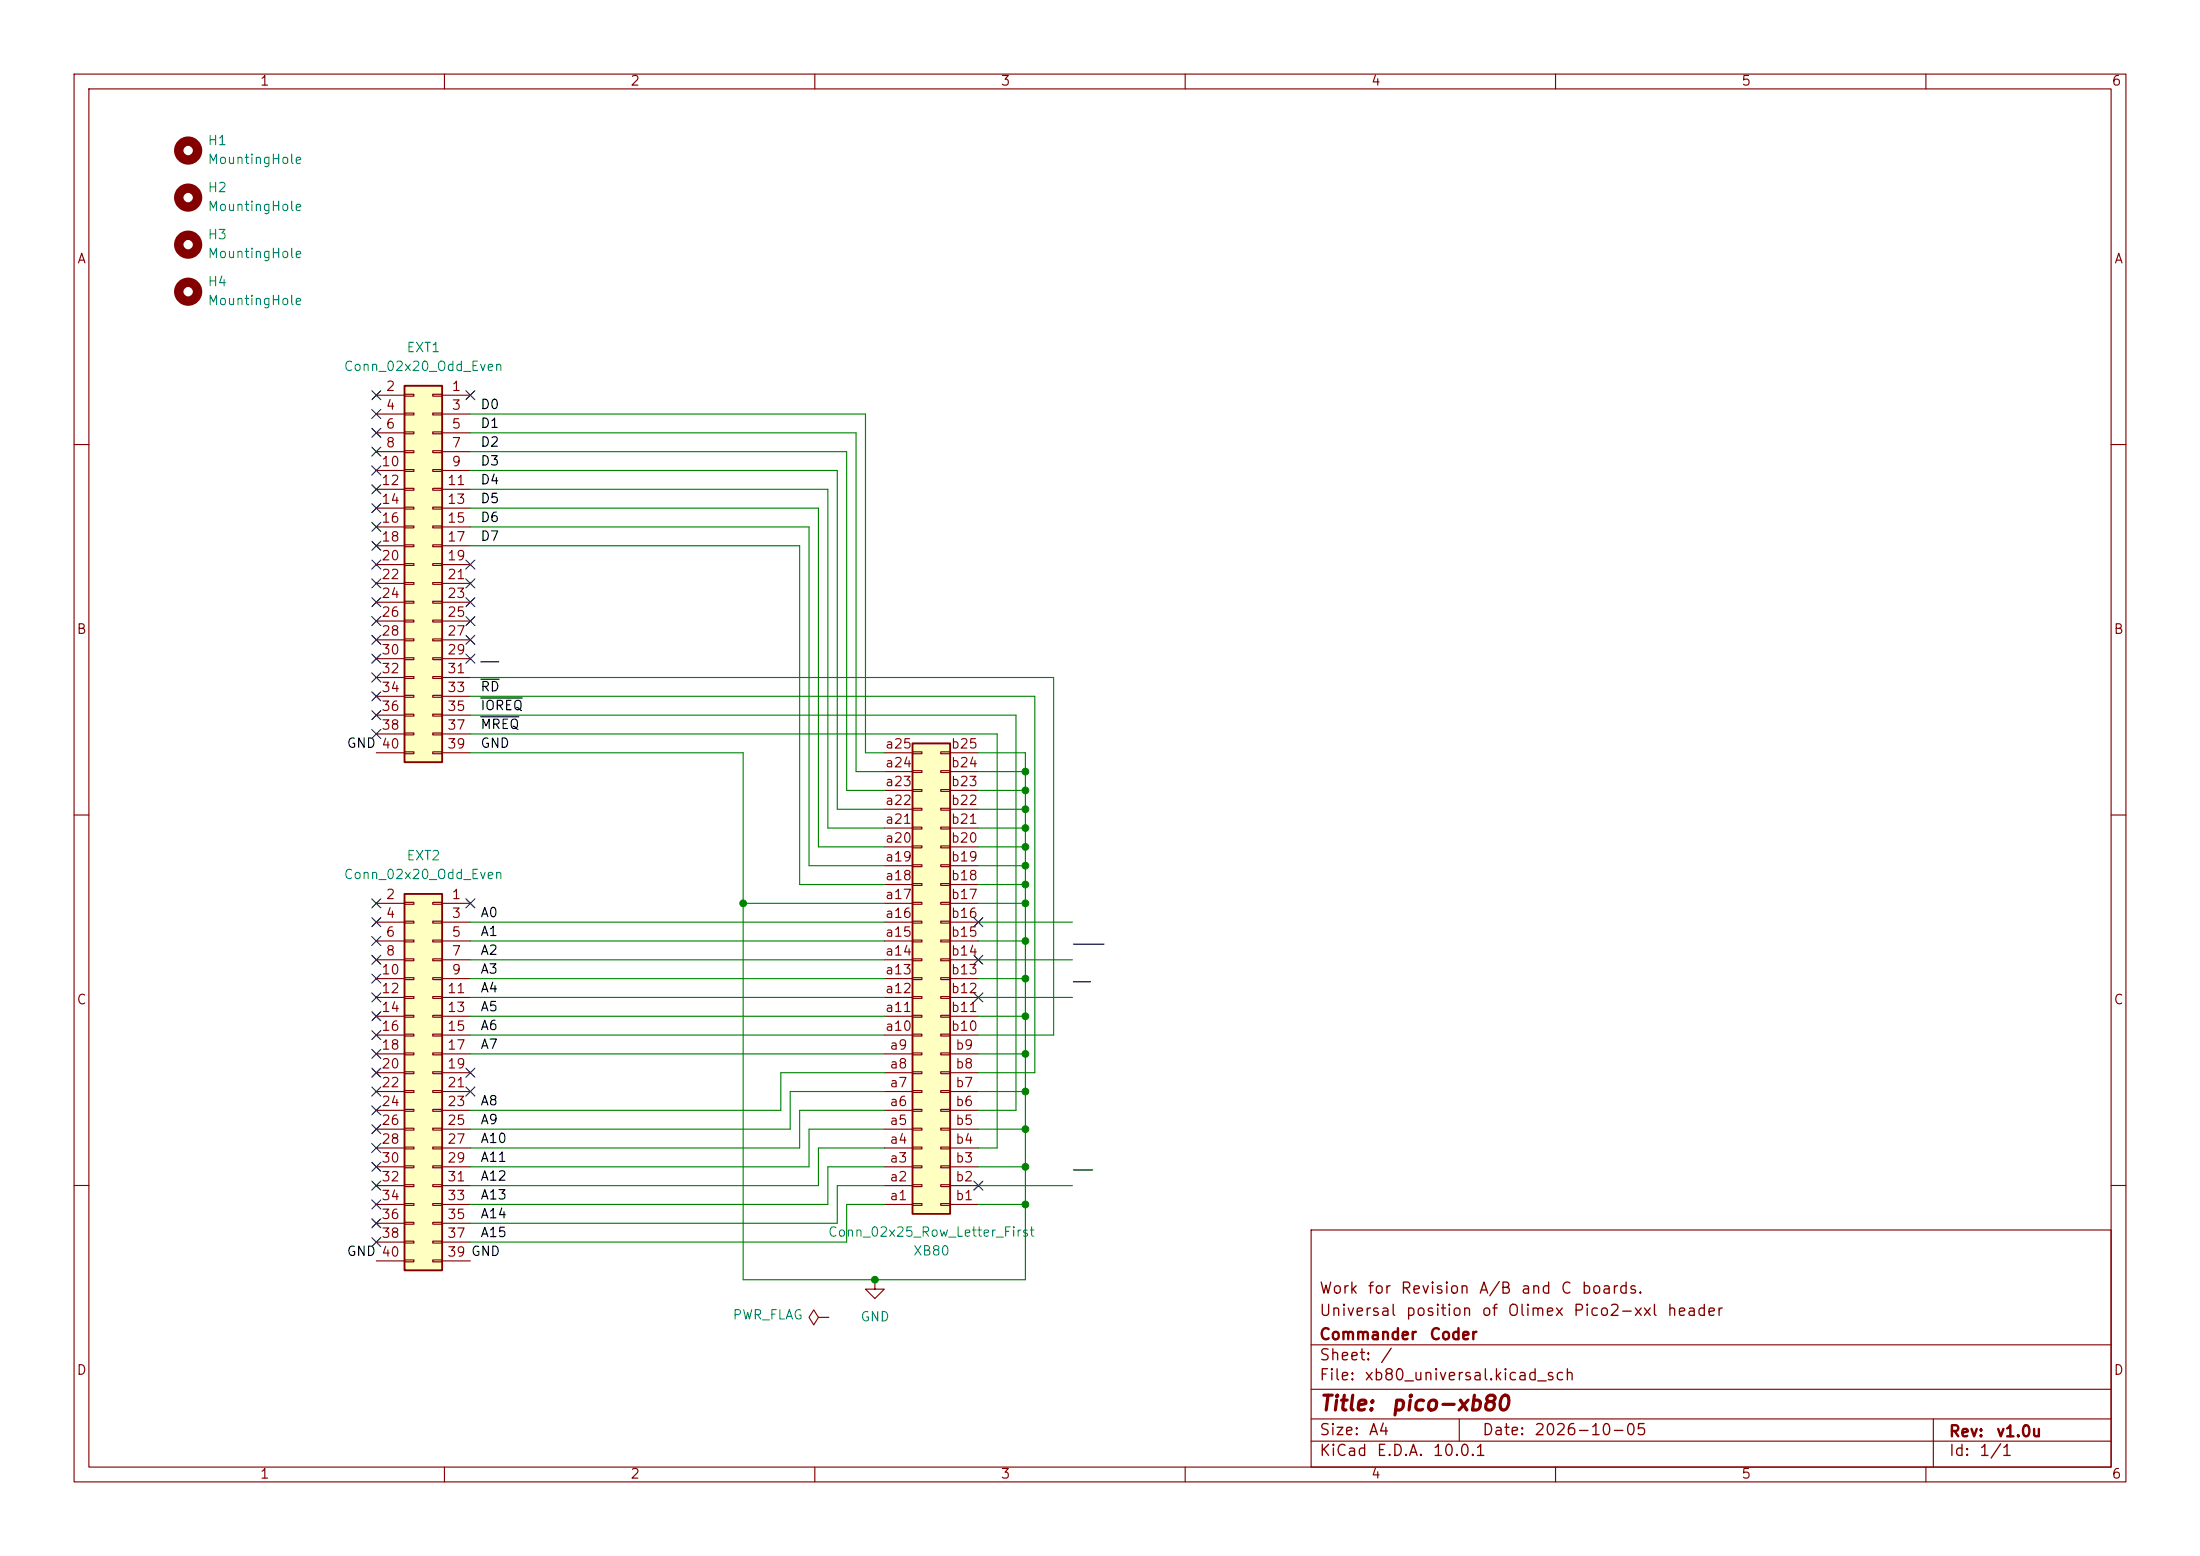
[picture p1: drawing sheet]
<svg xmlns="http://www.w3.org/2000/svg" width="297mm" height="210mm" viewBox="0 0 297 210" stroke-linecap="round" stroke-linejoin="round" font-family="sans-serif">
<g fill="none" stroke="#840000" stroke-width=".15">
<path d="M10 10h277v190h-277zM12 12h273v186h-273zM60 10v2M110 10v2M160 10v2M210 10v2M260 10v2M10 60h2M285 60h2M10 110h2M285 110h2M10 160h2"/>
<path d="M177 166h108v32h-108zM285 160h2M60 198v2M110 198v2M160 198v2M177 194.5h108M177 191.5h108M177 187.5h108M177 181.5h108M197 191.5v3M210 198v2M260 198v2"/>
<path d="M261 191.5v6.5"/>
</g>
<path d="M54.6 120.7h5.1v50.8h-5.1z" fill="#ffffc2"/>
<path d="M54.6 120.7h5.1v50.8h-5.1z" fill="none" stroke="#840000" stroke-width=".25"/>
<g fill="none" stroke="#840000" stroke-width=".15">
<path d="M50.8 121.9h3.8M50.8 124.5h3.8M50.8 127h3.8M50.8 129.5h3.8M50.8 132.1h3.8M50.8 134.6h3.8M50.8 137.2h3.8M50.8 139.7h3.8M54.6 121.8h1.3v.2h-1.3zM54.6 124.3h1.3v.3h-1.3zM54.6 126.9h1.3v.2h-1.3zM54.6 129.4h1.3v.3h-1.3z"/>
<path d="M54.6 132h1.3v.2h-1.3zM54.6 134.5h1.3v.2h-1.3zM54.6 137h1.3v.3h-1.3zM54.6 139.6h1.3v.2h-1.3zM58.4 121.8h1.3v.2h-1.3zM58.4 124.3h1.3v.3h-1.3zM58.4 126.9h1.3v.2h-1.3zM58.4 129.4h1.3v.3h-1.3zM58.4 132h1.3v.2h-1.3zM58.4 134.5h1.3v.2h-1.3zM58.4 137h1.3v.3h-1.3zM58.4 139.6h1.3v.2h-1.3z"/>
<path d="M59.7 121.9h3.8M59.7 124.5h3.8M59.7 127h3.8M59.7 129.5h3.8M59.7 132.1h3.8M59.7 134.6h3.8M59.7 137.2h3.8M59.7 139.7h3.8M50.8 142.2h3.8M50.8 144.8h3.8M50.8 147.3h3.8M50.8 149.9h3.8"/>
<path d="M50.8 152.4h3.8M50.8 154.9h3.8M50.8 157.5h3.8M54.6 142.1h1.3v.3h-1.3zM54.6 144.7h1.3v.2h-1.3zM54.6 147.2h1.3v.2h-1.3zM54.6 149.7h1.3v.3h-1.3zM54.6 152.3h1.3v.2h-1.3zM54.6 154.8h1.3v.3h-1.3zM54.6 157.4h1.3v.2h-1.3zM54.6 159.9h1.3v.2h-1.3zM58.4 142.1h1.3v.3h-1.3z"/>
<path d="M58.4 144.7h1.3v.2h-1.3zM58.4 147.2h1.3v.2h-1.3zM58.4 149.7h1.3v.3h-1.3zM58.4 152.3h1.3v.2h-1.3zM58.4 154.8h1.3v.3h-1.3zM58.4 157.4h1.3v.2h-1.3zM58.4 159.9h1.3v.2h-1.3zM59.7 142.2h3.8M59.7 144.8h3.8M59.7 147.3h3.8M59.7 149.9h3.8M59.7 152.4h3.8"/>
<path d="M59.7 154.9h3.8M59.7 157.5h3.8M50.8 160h3.8M50.8 162.6h3.8M50.8 165.1h3.8M50.8 167.6h3.8M50.8 170.2h3.8M54.6 162.4h1.3v.3h-1.3zM54.6 165h1.3v.2h-1.3zM54.6 167.5h1.3v.3h-1.3zM54.6 170.1h1.3v.2h-1.3zM58.4 162.4h1.3v.3h-1.3z"/>
<path d="M58.4 165h1.3v.2h-1.3zM58.4 167.5h1.3v.3h-1.3zM58.4 170.1h1.3v.2h-1.3zM59.7 160h3.8M59.7 162.6h3.8M59.7 165.1h3.8M59.7 167.6h3.8M59.7 170.2h3.8M110.5 177.8l-.6-1-.7 1 .7 1 .6-1h1.3M111.8 177.8h.1"/>
</g>
<g fill="none" stroke="#840000" stroke-width="1.3">
<circle cx="25.4" cy="39.4" r="1.27"/>
<circle cx="25.4" cy="26.7" r="1.27"/>
</g>
<path d="M123.2 100.3h5.1v63.5h-5.1z" fill="#ffffc2"/>
<path d="M123.2 100.3h5.1v63.5h-5.1z" fill="none" stroke="#840000" stroke-width=".25"/>
<g fill="none" stroke="#840000" stroke-width=".15">
<path d="M119.4 119.4h3.8M119.4 116.8h3.8M119.4 114.3h3.8M119.4 111.8h3.8M119.4 109.2h3.8M119.4 106.7h3.8M119.4 104.1h3.8M119.4 101.6h3.8M123.2 119.3h1.3v.2h-1.3zM123.2 116.7h1.3v.3h-1.3zM123.2 114.2h1.3v.2h-1.3zM123.2 111.6h1.3v.3h-1.3z"/>
<path d="M123.2 109.1h1.3v.2h-1.3zM123.2 106.6h1.3v.2h-1.3zM123.2 104h1.3v.3h-1.3zM123.2 101.5h1.3v.2h-1.3zM127 119.3h1.3v.2h-1.3zM127 116.7h1.3v.3h-1.3zM127 114.2h1.3v.2h-1.3zM127 111.6h1.3v.3h-1.3zM127 109.1h1.3v.2h-1.3zM127 106.6h1.3v.2h-1.3zM127 104h1.3v.3h-1.3zM127 101.5h1.3v.2h-1.3z"/>
<path d="M128.3 119.4h3.8M128.3 116.8h3.8M128.3 114.3h3.8M128.3 111.8h3.8M128.3 109.2h3.8M128.3 106.7h3.8M128.3 104.1h3.8M128.3 101.6h3.8M119.4 139.7h3.8M119.4 137.2h3.8M119.4 134.6h3.8M119.4 132.1h3.8"/>
<path d="M119.4 129.5h3.8M119.4 127h3.8M119.4 124.5h3.8M119.4 121.9h3.8M123.2 139.6h1.3v.2h-1.3zM123.2 137h1.3v.3h-1.3zM123.2 134.5h1.3v.2h-1.3zM123.2 132h1.3v.2h-1.3zM123.2 129.4h1.3v.3h-1.3zM123.2 126.9h1.3v.2h-1.3zM123.2 124.3h1.3v.3h-1.3zM123.2 121.8h1.3v.2h-1.3z"/>
<path d="M127 139.6h1.3v.2h-1.3zM127 137h1.3v.3h-1.3zM127 134.5h1.3v.2h-1.3zM127 132h1.3v.2h-1.3zM127 129.4h1.3v.3h-1.3zM127 126.9h1.3v.2h-1.3zM127 124.3h1.3v.3h-1.3zM127 121.8h1.3v.2h-1.3zM128.3 139.7h3.8M128.3 137.2h3.8M128.3 134.6h3.8M128.3 132.1h3.8"/>
<path d="M128.3 129.5h3.8M128.3 127h3.8M128.3 124.5h3.8M128.3 121.9h3.8M119.4 157.5h3.8M119.4 154.9h3.8M119.4 152.4h3.8M119.4 149.9h3.8M119.4 147.3h3.8M119.4 144.8h3.8M119.4 142.2h3.8M123.2 159.9h1.3v.2h-1.3z"/>
<path d="M123.2 157.4h1.3v.2h-1.3zM123.2 154.8h1.3v.3h-1.3zM123.2 152.3h1.3v.2h-1.3zM123.2 149.7h1.3v.3h-1.3zM123.2 147.2h1.3v.2h-1.3zM123.2 144.7h1.3v.2h-1.3zM123.2 142.1h1.3v.3h-1.3zM127 159.9h1.3v.2h-1.3zM127 157.4h1.3v.2h-1.3zM127 154.8h1.3v.3h-1.3zM127 152.3h1.3v.2h-1.3zM127 149.7h1.3v.3h-1.3z"/>
<path d="M127 147.2h1.3v.2h-1.3zM127 144.7h1.3v.2h-1.3zM127 142.1h1.3v.3h-1.3zM128.3 157.5h3.8M128.3 154.9h3.8M128.3 152.4h3.8M128.3 149.9h3.8M128.3 147.3h3.8M128.3 144.8h3.8M128.3 142.2h3.8M119.4 162.6h3.8M119.4 160h3.8"/>
<path d="M123.2 162.4h1.3v.3h-1.3zM127 162.4h1.3v.3h-1.3zM128.3 162.6h3.8M128.3 160h3.8"/>
</g>
<g fill="none" stroke="#840000" stroke-width="1.3">
<circle cx="25.4" cy="33" r="1.27"/>
<circle cx="25.4" cy="20.3" r="1.27"/>
</g>
<path d="M54.6 52.1h5.1v50.8h-5.1z" fill="#ffffc2"/>
<path d="M54.6 52.1h5.1v50.8h-5.1z" fill="none" stroke="#840000" stroke-width=".25"/>
<g fill="none" stroke="#840000" stroke-width=".15">
<path d="M50.8 53.3h3.8M50.8 55.9h3.8M50.8 58.4h3.8M54.6 53.2h1.3v.3h-1.3zM54.6 55.8h1.3v.2h-1.3zM54.6 58.3h1.3v.2h-1.3zM58.4 53.2h1.3v.3h-1.3zM58.4 55.8h1.3v.2h-1.3zM58.4 58.3h1.3v.2h-1.3zM59.7 53.3h3.8M59.7 55.9h3.8M59.7 58.4h3.8"/>
<path d="M50.8 61h3.8M50.8 63.5h3.8M50.8 66h3.8M50.8 68.6h3.8M50.8 71.1h3.8M50.8 73.7h3.8M50.8 76.2h3.8M50.8 78.7h3.8M54.6 60.8h1.3v.3h-1.3zM54.6 63.4h1.3v.2h-1.3zM54.6 65.9h1.3v.3h-1.3zM54.6 68.5h1.3v.2h-1.3z"/>
<path d="M54.6 71h1.3v.2h-1.3zM54.6 73.5h1.3v.3h-1.3zM54.6 76.1h1.3v.2h-1.3zM54.6 78.6h1.3v.3h-1.3zM58.4 60.8h1.3v.3h-1.3zM58.4 63.4h1.3v.2h-1.3zM58.4 65.9h1.3v.3h-1.3zM58.4 68.5h1.3v.2h-1.3zM58.4 71h1.3v.2h-1.3zM58.4 73.5h1.3v.3h-1.3zM58.4 76.1h1.3v.2h-1.3zM58.4 78.6h1.3v.3h-1.3z"/>
<path d="M59.7 61h3.8M59.7 63.5h3.8M59.7 66h3.8M59.7 68.6h3.8M59.7 71.1h3.8M59.7 73.7h3.8M59.7 76.2h3.8M59.7 78.7h3.8M50.8 81.3h3.8M50.8 83.8h3.8M50.8 86.4h3.8M50.8 88.9h3.8"/>
<path d="M50.8 91.4h3.8M50.8 94h3.8M50.8 96.5h3.8M50.8 99.1h3.8M54.6 81.2h1.3v.2h-1.3zM54.6 83.7h1.3v.2h-1.3zM54.6 86.2h1.3v.3h-1.3zM54.6 88.8h1.3v.2h-1.3zM54.6 91.3h1.3v.3h-1.3zM54.6 93.9h1.3v.2h-1.3zM54.6 96.4h1.3v.2h-1.3zM54.6 98.9h1.3v.3h-1.3z"/>
<path d="M58.4 81.2h1.3v.2h-1.3zM58.4 83.7h1.3v.2h-1.3zM58.4 86.2h1.3v.3h-1.3zM58.4 88.8h1.3v.2h-1.3zM58.4 91.3h1.3v.3h-1.3zM58.4 93.9h1.3v.2h-1.3zM58.4 96.4h1.3v.2h-1.3zM58.4 98.9h1.3v.3h-1.3zM59.7 81.3h3.8M59.7 83.8h3.8M59.7 86.4h3.8M59.7 88.9h3.8"/>
<path d="M59.7 91.4h3.8M59.7 94h3.8M59.7 96.5h3.8M59.7 99.1h3.8M50.8 101.6h3.8M54.6 101.5h1.3v.2h-1.3zM58.4 101.5h1.3v.2h-1.3zM59.7 101.6h3.8M118.1 172.7v1.3h1.3l-1.3 1.3-1.3-1.3h1.3M118.1 172.7h.1"/>
</g>
<path d="M64.9 89.3h2.4M64.9 94.2h5.6M64.9 96.7h5.1M64.9 91.7h2.5M144.9 132.5h2.3M144.9 127.4h4.1M144.9 157.9h2.6" fill="none" stroke="#000" stroke-width=".15"/>
<g fill="none" stroke="#008400" stroke-width=".15">
<path d="M63.5 58.4h52.1v45.7h3.8M63.5 55.9h53.3v45.7h2.6M63.5 68.6h47v45.7h8.9M63.5 61h50.8v45.7h5.1M63.5 63.5h49.5v45.7h6.4M63.5 66h48.3v45.8h7.6M63.5 73.7h44.4v45.7h11.5M63.5 71.1h45.7v45.7h10.2M63.5 99.1h71.1v55.8h-2.5M63.5 96.5h73.7v53.4h-5.1M63.5 94h76.2v50.8h-7.6M63.5 91.4h78.7v48.3h-10.1"/>
<path d="M63.5 101.6h36.8v71.1h38.1v-71.1h-6.3M132.1 106.7h6.3M132.1 111.8h6.3M132.1 104.1h6.3M132.1 116.8h6.3M132.1 114.3h6.3M132.1 119.4h6.3M132.1 109.2h6.3M63.5 127h55.9M63.5 132.1h55.9M63.5 134.6h55.9M63.5 124.5h55.9"/>
<path d="M63.5 129.5h55.9M63.5 137.2h55.9M63.5 139.7h55.9M100.3 121.9h19.1M132.1 127h6.3M132.1 121.9h6.3M132.1 132.1h6.3M132.1 134.6h12.7M132.1 124.5h12.7M132.1 129.5h12.7M132.1 137.2h6.3M63.5 142.2h55.9"/>
<path d="M119.4 154.9h-8.9v5.1h-47M119.4 149.9h-11.5v5h-44.4M119.4 157.5h-7.6v5.1h-48.3M119.4 147.3h-12.7v5.1h-43.2M119.4 152.4h-10.2v5.1h-45.7M119.4 144.8h-14v5.1h-41.9M132.1 152.4h6.3M132.1 147.3h6.3M132.1 157.5h6.3M132.1 142.2h6.3M119.4 162.6h-5.1v5h-50.8M119.4 160h-6.4v5.1h-49.5"/>
<path d="M132.1 162.6h6.3M132.1 160h12.7"/>
</g>
<g fill="none" stroke="#000084" stroke-width=".15">
<path d="M50.2 55.3l1.2 1.2M50.2 57.8l1.2 1.2M50.2 52.7l1.2 1.2M51.4 55.3l-1.2 1.2M51.4 57.8l-1.2 1.2M51.4 52.7l-1.2 1.2M62.9 52.7l1.2 1.2M64.1 52.7l-1.2 1.2M50.2 65.4l1.2 1.2M50.2 73.1l1.2 1.2M50.2 62.9l1.2 1.2M50.2 70.5l1.2 1.2"/>
<path d="M50.2 60.4l1.2 1.2M50.2 68l1.2 1.2M50.2 78.1l1.2 1.2M50.2 75.6l1.2 1.2M51.4 65.4l-1.2 1.2M51.4 62.9l-1.2 1.2M51.4 70.5l-1.2 1.2M51.4 60.4l-1.2 1.2M51.4 68l-1.2 1.2M51.4 78.1l-1.2 1.2M51.4 73.1l-1.2 1.2M51.4 75.6l-1.2 1.2"/>
<path d="M62.9 78.1l1.2 1.2M62.9 75.6l1.2 1.2M64.1 78.1l-1.2 1.2M64.1 75.6l-1.2 1.2M50.2 98.5l1.2 1.2M50.2 88.3l1.2 1.2M50.2 80.7l1.2 1.2M50.2 85.8l1.2 1.2M50.2 83.2l1.2 1.2M50.2 90.8l1.2 1.2M50.2 95.9l1.2 1.2M50.2 93.4l1.2 1.2"/>
<path d="M51.4 98.5l-1.2 1.2M51.4 95.9l-1.2 1.2M51.4 90.8l-1.2 1.2M51.4 88.3l-1.2 1.2M51.4 93.4l-1.2 1.2M51.4 80.7l-1.2 1.2M51.4 85.8l-1.2 1.2M51.4 83.2l-1.2 1.2M62.9 83.2l1.2 1.2M62.9 85.8l1.2 1.2M62.9 88.3l1.2 1.2M62.9 80.7l1.2 1.2"/>
<path d="M64.1 85.8l-1.2 1.2M64.1 83.2l-1.2 1.2M64.1 88.3l-1.2 1.2M64.1 80.7l-1.2 1.2M50.2 134l1.2 1.2M50.2 128.9l1.2 1.2M50.2 123.9l1.2 1.2M50.2 121.3l1.2 1.2M50.2 126.4l1.2 1.2M50.2 131.5l1.2 1.2M50.2 136.6l1.2 1.2M50.2 139.1l1.2 1.2"/>
<path d="M51.4 128.9l-1.2 1.2M51.4 123.9l-1.2 1.2M51.4 121.3l-1.2 1.2M51.4 126.4l-1.2 1.2M51.4 131.5l-1.2 1.2M51.4 136.6l-1.2 1.2M51.4 139.1l-1.2 1.2M51.4 134l-1.2 1.2M62.9 121.3l1.2 1.2M64.1 121.3l-1.2 1.2M131.5 128.9l1.2 1.2M131.5 123.9l1.2 1.2"/>
<path d="M131.5 134l1.2 1.2M132.7 128.9l-1.2 1.2M132.7 123.9l-1.2 1.2M132.7 134l-1.2 1.2M50.2 154.3l1.2 1.2M50.2 151.8l1.2 1.2M50.2 149.3l1.2 1.2M50.2 146.7l1.2 1.2M50.2 156.9l1.2 1.2M50.2 159.4l1.2 1.2M50.2 141.6l1.2 1.2M50.2 144.2l1.2 1.2"/>
<path d="M51.4 154.3l-1.2 1.2M51.4 151.8l-1.2 1.2M51.4 149.3l-1.2 1.2M51.4 146.7l-1.2 1.2M51.4 156.9l-1.2 1.2M51.4 159.4l-1.2 1.2M51.4 141.6l-1.2 1.2M51.4 144.2l-1.2 1.2M62.9 146.7l1.2 1.2M62.9 144.2l1.2 1.2M64.1 146.7l-1.2 1.2M64.1 144.2l-1.2 1.2"/>
<path d="M131.5 159.4l1.2 1.2M132.7 159.4l-1.2 1.2M50.2 167l1.2 1.2M50.2 162l1.2 1.2M50.2 164.5l1.2 1.2M51.4 167l-1.2 1.2M51.4 162l-1.2 1.2M51.4 164.5l-1.2 1.2"/>
</g>
<g fill="#008400" stroke="#008400" stroke-width=".14">
<circle cx="118.1" cy="172.7" r=".46"/>
<circle cx="138.4" cy="152.4" r=".46"/>
<circle cx="138.4" cy="147.3" r=".46"/>
<circle cx="138.4" cy="157.5" r=".46"/>
<circle cx="100.3" cy="121.9" r=".46"/>
<circle cx="138.4" cy="106.7" r=".46"/>
<circle cx="138.4" cy="109.2" r=".46"/>
<circle cx="138.4" cy="104.1" r=".46"/>
<circle cx="138.4" cy="119.4" r=".46"/>
<circle cx="138.4" cy="121.9" r=".46"/>
<circle cx="138.4" cy="114.3" r=".46"/>
<circle cx="138.4" cy="116.8" r=".46"/>
<circle cx="138.4" cy="111.8" r=".46"/>
<circle cx="138.4" cy="127" r=".46"/>
<circle cx="138.4" cy="162.6" r=".46"/>
<circle cx="138.4" cy="137.2" r=".46"/>
<circle cx="138.4" cy="142.2" r=".46"/>
<circle cx="138.4" cy="132.1" r=".46"/>
</g>
<g font-size="2" fill="#840000">
<text x="178" y="190.9">Title:</text>
<text x="187.7" y="190.9">pico-xb80</text>
</g>
<g font-size="1.5" fill="#840000">
<text x="178" y="178">Universal</text>
<text x="178" y="175">Work</text>
<text x="184.5" y="175">for</text>
<text x="189" y="175">Revision</text>
<text x="189.7" y="178">position</text>
<text x="199.5" y="175">A/B</text>
<text x="199.9" y="178">of</text>
<text x="203.4" y="178">Olimex</text>
<text x="205.2" y="175">and</text>
<text x="210.6" y="175">C</text>
<text x="212.3" y="178">Pico2-xxl</text>
<text x="213.4" y="175">boards.</text>
<text x="224.9" y="178">header</text>
<text x="178" y="184">Sheet:</text>
<text x="178" y="181.2">Commander</text>
<text x="186.2" y="184">/</text>
<text x="192.9" y="181.2">Coder</text>
<text x="178" y="186.7">File:</text>
<text x="184.1" y="186.7">xb80_universal.kicad_sch</text>
<text x="178" y="196.9">KiCad</text>
<text x="178" y="194.1">Size:</text>
<text x="184.7" y="194.1">A4</text>
<text x="185.7" y="196.9">E.D.A.</text>
<text x="193.3" y="196.9">10.0.1</text>
<text x="200" y="194.1">Date:</text>
<text x="207" y="194.1">2026-10-05</text>
<text x="263" y="194.3">Rev:</text>
<text x="263" y="196.9">Id:</text>
<text x="267.1" y="196.9">1/1</text>
<text x="269.4" y="194.3">v1.0u</text>
</g>
<g font-size="1.3" fill="#840000">
<text x="35" y="11.9">1</text>
<text x="85" y="11.9">2</text>
<text x="135" y="11.9">3</text>
<text x="185" y="11.9">4</text>
<text x="235" y="11.9">5</text>
<text x="285" y="11.9">6</text>
<text x="10.3" y="35.9">A</text>
<text x="285.3" y="35.9">A</text>
<text x="52" y="53.1">2</text>
<text x="60.9" y="53.1">1</text>
<text x="52" y="55.6">4</text>
<text x="52" y="58.2">6</text>
<text x="60.9" y="55.6">3</text>
<text x="60.9" y="58.2">5</text>
<text x="51.4" y="63.2">10</text>
<text x="51.4" y="65.8">12</text>
<text x="52" y="60.7">8</text>
<text x="60.3" y="65.8">11</text>
<text x="60.9" y="60.7">7</text>
<text x="60.9" y="63.2">9</text>
<text x="51.4" y="68.3">14</text>
<text x="51.4" y="70.9">16</text>
<text x="60.3" y="68.3">13</text>
<text x="60.3" y="70.9">15</text>
<text x="51.4" y="73.4">18</text>
<text x="51.4" y="75.9">20</text>
<text x="60.3" y="73.4">17</text>
<text x="60.3" y="75.9">19</text>
<text x="51.4" y="78.5">22</text>
<text x="51.4" y="81">24</text>
<text x="51.4" y="83.6">26</text>
<text x="60.3" y="78.5">21</text>
<text x="60.3" y="81">23</text>
<text x="60.3" y="83.6">25</text>
<text x="10.3" y="85.9">B</text>
<text x="51.4" y="86.1">28</text>
<text x="51.4" y="88.6">30</text>
<text x="60.3" y="86.1">27</text>
<text x="60.3" y="88.6">29</text>
<text x="285.3" y="85.9">B</text>
<text x="51.4" y="91.2">32</text>
<text x="51.4" y="93.7">34</text>
<text x="60.3" y="91.2">31</text>
<text x="60.3" y="93.7">33</text>
<text x="51.4" y="96.3">36</text>
<text x="51.4" y="98.8">38</text>
<text x="60.3" y="96.3">35</text>
<text x="60.3" y="98.8">37</text>
<text x="60.3" y="101.3">39</text>
<text x="119.4" y="101.3">a25</text>
<text x="128.3" y="101.3">b25</text>
<text x="119.4" y="106.4">a23</text>
<text x="119.4" y="103.9">a24</text>
<text x="128.3" y="106.4">b23</text>
<text x="128.3" y="103.9">b24</text>
<text x="119.4" y="111.5">a21</text>
<text x="119.4" y="109">a22</text>
<text x="128.3" y="111.5">b21</text>
<text x="128.3" y="109">b22</text>
<text x="119.4" y="119.1">a18</text>
<text x="119.4" y="116.6">a19</text>
<text x="119.4" y="114">a20</text>
<text x="128.3" y="119.1">b18</text>
<text x="128.3" y="116.6">b19</text>
<text x="128.3" y="114">b20</text>
<text x="52" y="121.7">2</text>
<text x="52" y="124.2">4</text>
<text x="60.9" y="121.7">1</text>
<text x="60.9" y="124.2">3</text>
<text x="119.4" y="124.2">a16</text>
<text x="119.4" y="121.7">a17</text>
<text x="128.3" y="124.2">b16</text>
<text x="128.3" y="121.7">b17</text>
<text x="51.4" y="131.8">10</text>
<text x="52" y="126.7">6</text>
<text x="52" y="129.3">8</text>
<text x="60.9" y="126.7">5</text>
<text x="60.9" y="129.3">7</text>
<text x="60.9" y="131.8">9</text>
<text x="119.4" y="131.8">a13</text>
<text x="119.4" y="129.3">a14</text>
<text x="119.4" y="126.7">a15</text>
<text x="128.3" y="131.8">b13</text>
<text x="128.3" y="129.3">b14</text>
<text x="128.3" y="126.7">b15</text>
<text x="10.3" y="135.9">C</text>
<text x="51.4" y="134.4">12</text>
<text x="51.4" y="136.9">14</text>
<text x="60.3" y="134.4">11</text>
<text x="60.3" y="136.9">13</text>
<text x="119.4" y="136.9">a11</text>
<text x="119.4" y="134.4">a12</text>
<text x="128.3" y="136.9">b11</text>
<text x="128.3" y="134.4">b12</text>
<text x="285.3" y="135.9">C</text>
<text x="51.4" y="139.4">16</text>
<text x="51.4" y="142">18</text>
<text x="60.3" y="139.4">15</text>
<text x="60.3" y="142">17</text>
<text x="119.4" y="139.4">a10</text>
<text x="120" y="142">a9</text>
<text x="128.3" y="139.4">b10</text>
<text x="128.9" y="142">b9</text>
<text x="51.4" y="144.5">20</text>
<text x="51.4" y="147.1">22</text>
<text x="51.4" y="149.6">24</text>
<text x="60.3" y="144.5">19</text>
<text x="60.3" y="147.1">21</text>
<text x="60.3" y="149.6">23</text>
<text x="120" y="149.6">a6</text>
<text x="120" y="147.1">a7</text>
<text x="120" y="144.5">a8</text>
<text x="128.9" y="149.6">b6</text>
<text x="128.9" y="147.1">b7</text>
<text x="128.9" y="144.5">b8</text>
<text x="51.4" y="152.1">26</text>
<text x="51.4" y="154.7">28</text>
<text x="60.3" y="152.1">25</text>
<text x="60.3" y="154.7">27</text>
<text x="120" y="154.7">a4</text>
<text x="120" y="152.1">a5</text>
<text x="128.9" y="154.7">b4</text>
<text x="128.9" y="152.1">b5</text>
<text x="51.4" y="157.2">30</text>
<text x="51.4" y="159.8">32</text>
<text x="60.3" y="157.2">29</text>
<text x="60.3" y="159.8">31</text>
<text x="120" y="159.8">a2</text>
<text x="120" y="157.2">a3</text>
<text x="128.9" y="159.8">b2</text>
<text x="128.9" y="157.2">b3</text>
<text x="51.4" y="162.3">34</text>
<text x="51.4" y="164.8">36</text>
<text x="51.4" y="167.4">38</text>
<text x="60.3" y="162.3">33</text>
<text x="60.3" y="164.8">35</text>
<text x="60.3" y="167.4">37</text>
<text x="120" y="162.3">a1</text>
<text x="128.9" y="162.3">b1</text>
<text x="60.3" y="169.9">39 GND</text>
<text x="10.3" y="185.9">D</text>
<text x="285.3" y="185.9">D</text>
<text x="35" y="199.9">1</text>
<text x="85" y="199.9">2</text>
<text x="135" y="199.9">3</text>
<text x="185" y="199.9">4</text>
<text x="235" y="199.9">5</text>
<text x="285" y="199.9">6</text>
</g>
<g font-size="1.3" fill="#008484">
<text x="27.9" y="19.9">H1</text>
<text x="27.9" y="22.5">MountingHole</text>
<text x="27.9" y="26.3">H2</text>
<text x="27.9" y="28.8">MountingHole</text>
<text x="27.9" y="32.6">H3</text>
<text x="27.9" y="35.2">MountingHole</text>
<text x="27.9" y="39">H4</text>
<text x="27.9" y="41.5">MountingHole</text>
<text x="54.8" y="47.9">EXT1</text>
<text x="46.3" y="50.4">Conn_02x20_Odd_Even</text>
<text x="46.3" y="119">Conn_02x20_Odd_Even</text>
<text x="54.8" y="116.4">EXT2</text>
<text x="111.7" y="167.2">Conn_02x25_Row_Letter_First</text>
<text x="123.2" y="169.8">XB80</text>
<text x="98.8" y="178.4">PWR_FLAG</text>
<text x="116.1" y="178.7">GND</text>
</g>
<g font-size="1.3">
<text x="64.8" y="55.5">D0</text>
<text x="64.8" y="58.1">D1</text>
<text x="64.8" y="60.6">D2</text>
<text x="64.8" y="63.2">D3</text>
<text x="64.8" y="65.7">D4</text>
<text x="64.8" y="70.8">D6</text>
<text x="64.8" y="68.2">D5</text>
<text x="64.8" y="73.3">D7</text>
<text x="64.8" y="93.6">RD</text>
<text x="46.7" y="101.3">GND 40</text>
<text x="64.8" y="101.3">GND</text>
<text x="64.8" y="96.2">IOREQ</text>
<text x="64.8" y="98.7">MREQ</text>
<text x="64.8" y="124.1">A0</text>
<text x="64.8" y="129.2">A2</text>
<text x="64.8" y="131.7">A3</text>
<text x="64.8" y="126.7">A1</text>
<text x="64.8" y="134.3">A4</text>
<text x="64.8" y="136.8">A5</text>
<text x="64.8" y="141.9">A7</text>
<text x="64.8" y="139.4">A6</text>
<text x="64.8" y="149.5">A8</text>
<text x="64.8" y="154.6">A10</text>
<text x="64.8" y="152.1">A9</text>
<text x="64.8" y="157.1">A11</text>
<text x="64.8" y="159.7">A12</text>
<text x="64.8" y="164.8">A14</text>
<text x="64.8" y="162.2">A13</text>
<text x="64.8" y="167.3">A15</text>
<text x="46.7" y="169.8">GND 40</text>
</g>
</svg>
